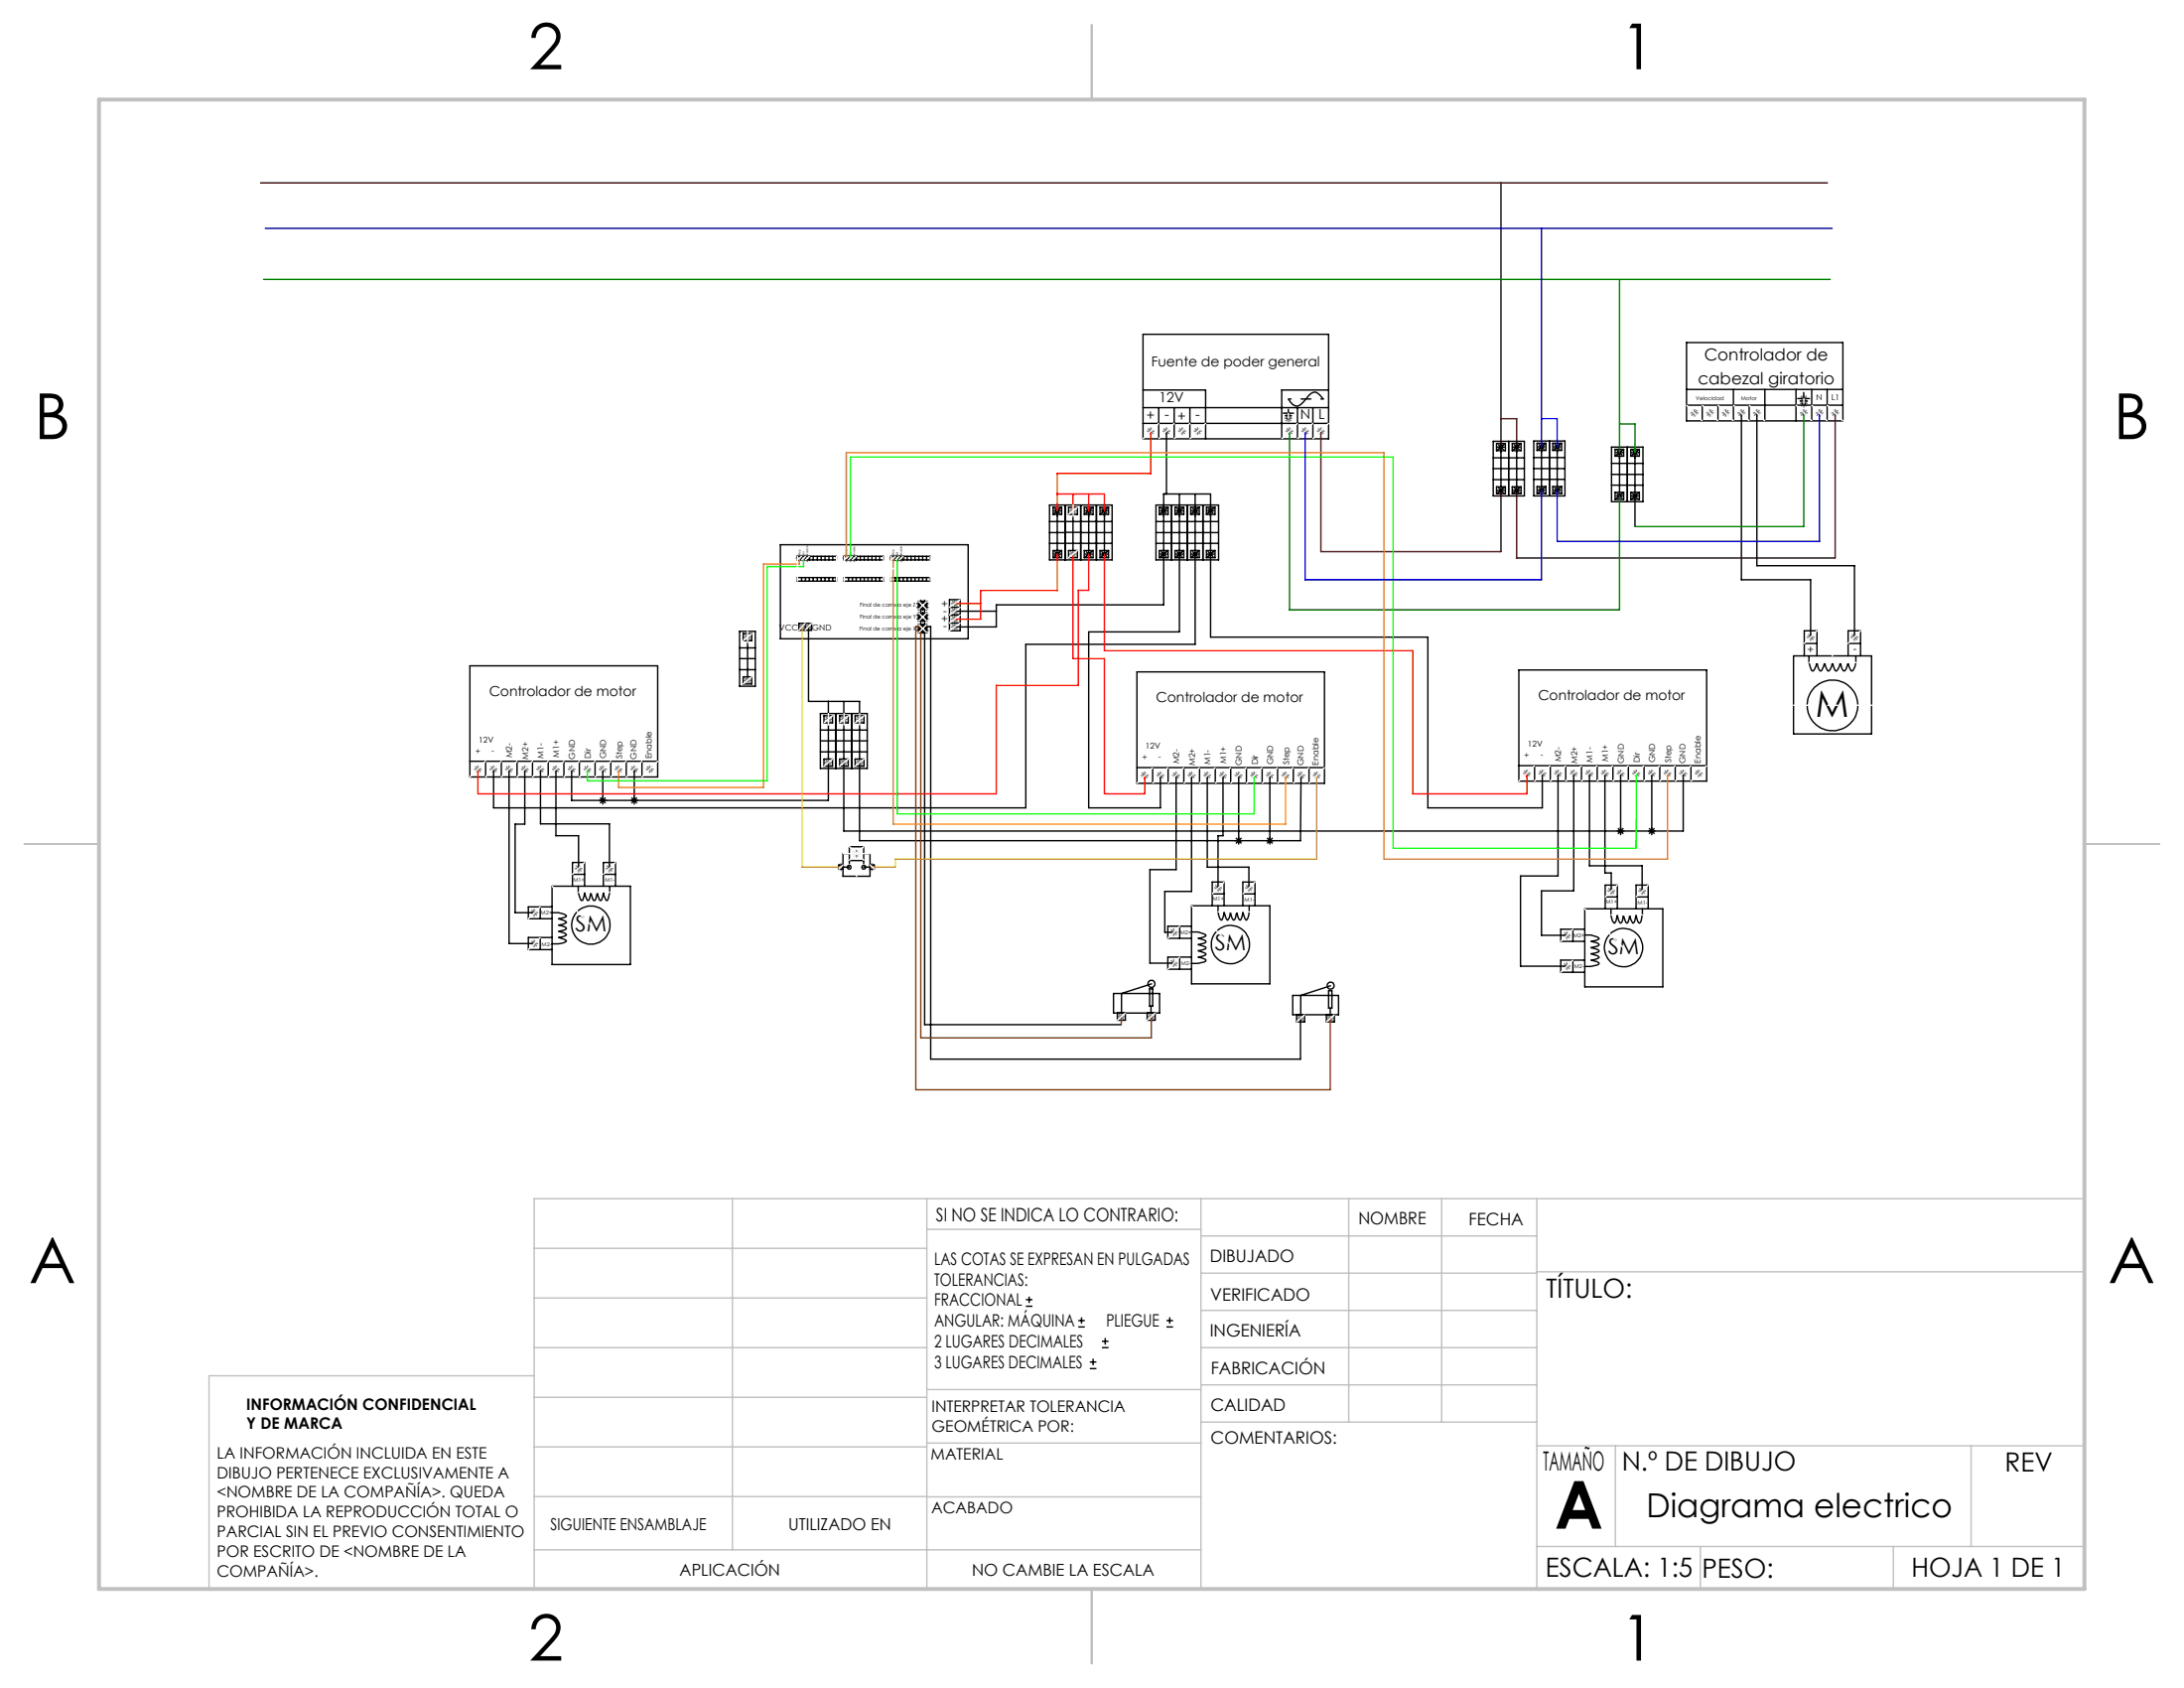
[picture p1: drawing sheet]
<svg xmlns="http://www.w3.org/2000/svg" width="279mm" height="216mm" viewBox="0 0 279 216" stroke-linecap="round" stroke-linejoin="round" font-family="sans-serif">
<g fill="none" stroke="#000" stroke-width=".18">
<path d="M146.2 52.1h23.8M146.2 42.8h23.8v13.3h-23.8zM146.2 54.2h23.8M146.2 49.9h8v6.2M148.2 52.1v4M149.2 55.1v8.1M150.2 52.1v4M152.2 52.1v4M164.2 52.8h1.3M164.5 53.2h.7M164.6 53.5h.4M164.8 52.4v.4"/>
<path d="M164.8 51a1.56 1.56 0 0 0 1.1 1 2.12 2.12 0 0 0 1.2-1.1 1.3 1.3 0 0 1 1.2-.7l.5 .3 .5 .5M166 52.1v4M168 52.1v4M170 49.9h-6v6.2M191 56.4h4v7h-4zM191 59.9h4M191.5 57.2h1M191.7 56.8l.7 .7M192 56.4v6.8M192.4 56.8l-.7 .7M192.6 56.7l-1.1 .9M192.6 56.7h-1.1v.9"/>
<path d="M192.6 56.7v.9h-1.1M193 56.4v7M193.5 57.2h1M193.7 56.8l.7 .7M194 56.4v6.8M194.4 56.8l-.7 .7M194.6 56.7h-1.1v.9M194.6 56.7v.9h-1.1M194.6 56.7l-1.1 .9M195 58.6h-4M196.2 56.4h4v7h-4zM196.2 59.9h4"/>
<path d="M196.2 58.5h4M196.7 57.2h1M196.8 56.8l.8 .7M197.2 56.4v6.8M197.6 56.8l-.8 .7M197.8 56.7l-1.2 .9M197.8 56.7h-1.2v.9M197.8 56.7v.9h-1.2M198.2 56.4v7M198.7 57.2h1M198.9 56.8l.7 .7M199.2 56.4v6.8"/>
<path d="M199.6 56.8l-.7 .7M199.8 56.7h-1.2v.9M199.8 56.7v.9h-1.2M199.8 56.7l-1.2 .9M206.2 57.2h4v7h-4zM206.7 57.9h1M206.8 57.5l.7 .7M207.2 57.2v6.7M207.5 57.5l-.7 .7M207.7 57.5l-1.1 .8M207.7 57.5h-1.1v.8M207.7 57.5v.8h-1.1"/>
<path d="M208.2 57.2v7M208.7 57.9h1M208.8 57.5l.7 .7M209.2 57.2v10.1M209.5 57.5l-.7 .7M209.7 57.5h-1.1v.8M209.7 57.5v.8h-1.1M209.7 57.5l-1.1 .8M210.2 59.3h-4M215.8 51.8h20M215.8 43.8h20v10h-20zM215.8 49.8h20"/>
<path d="M217.8 51.8v2M219.8 51.8v2M221.8 49.8v4M222.8 52.8v21.4h8.8v7.3M223.8 51.8v2M224.8 52.8v19.6h12.4v9.1M225.8 49.8v4M229.8 49.8v4M230 51h1.5M230.3 51.3h.9M230.5 51.6h.5M230.8 50.2v.8"/>
<path d="M231.8 49.8v4M233.8 49.8v4M99.8 69.7h24.1v12h-24.1zM102 71.2h5v.4h-5zM102 73.9h5v.4h-5zM102.2 79.7h1.6v.9h-1.6zM102.6 71.2v.4M102.6 73.9v.4M103 79.7v.9M103 71.2v.4M103 73.9v.4M103.5 71.2v.4"/>
<path d="M103.5 73.9v.4M104 71.2v.4M104 73.9v.4M104.6 71.2v.4M104.6 73.9v.4M105.1 71.2v.4M105.1 73.9v.4M105.6 71.2v.4M105.6 73.9v.4M106 71.2v.4M106 73.9v.4M106.5 71.2v.4"/>
<path d="M106.5 73.9v.4M108 71.2h5v.4h-5zM108 73.9h5v.4h-5zM108.5 71.2v.4M108.5 73.9v.4M109 71.2v.4M109 73.9v.4M109.5 71.2v.4M109.5 73.9v.4M110.1 71.2v.4M110.1 73.9v.4M110.6 71.2v.4"/>
<path d="M110.6 73.9v.4M111.1 71.2v.4M111.1 73.9v.4M111.5 71.2v.4M111.5 73.9v.4M112 71.2v.4M112 73.9v.4M112.5 71.2v.4M112.5 73.9v.4M114 71.2h5v.4h-5zM114 73.9h5v.4h-5zM114.5 71.2v.4"/>
<path d="M114.5 73.9v.4M115 71.2v.4M115 73.9v.4M115.5 71.2v.4M115.5 73.9v.4M116.1 71.2v.4M116.1 73.9v.4M116.6 71.2v.4M116.6 73.9v.4M117.1 71.2v.4M117.1 73.9v.4M117.3 77.2h1.5"/>
<path d="M117.3 77.7h1.5M117.3 78.7h1.5M117.3 79.2h1.5M117.4 76.8l1.2 1.2M117.4 77.3l.7 .7M117.4 78.3l1.2 1.2M117.4 78.8l.7 .7M117.4 79.8l1.2 1.2M117.5 76.9h1v1h-1zM117.5 78.4h1v1h-1zM117.5 79.9h1v1h-1zM117.5 78.9h1"/>
<path d="M117.5 77.4h1M117.5 71.2v.4M117.5 73.9v.4M117.8 76.7v4.4M117.9 76.8l.7 .7M117.9 78.3l.7 .7M117.9 79.8l.7 .7M118 76.9v1M118 78.4v1M118 79.9v1M118 71.2v.4M118 73.9v.4"/>
<path d="M118.1 76.8l-.7 .7M118.1 78.3l-.7 .7M118.1 79.8l-.7 .7M118.3 76.7v54.4h25.1M118.5 71.2v.4M118.5 73.9v.4M118.6 76.8l-1.2 1.2M118.6 77.3l-.7 .7M118.6 78.3l-1.2 1.2M118.6 78.8l-.7 .7M118.6 79.8l-1.2 1.2M121.5 77.7h1.3"/>
<path d="M121.5 78.7h1.3M121.5 79.7h1.3M121.5 76.7h1.3v4h-1.3zM122.1 78.2h5.4M134.3 64.6h8v7h-8zM134.3 66.7h8M134.3 68.1h2M134.3 69.5h8M134.8 65.3h1M134.8 70.9h1M134.9 65l.7 .7M134.9 70.5l.7 .7"/>
<path d="M135.3 64.6v6.8M135.6 65l-.7 .7M135.6 70.5l-.7 .7M135.8 70.4l-1.1 .9M135.8 64.9l-1.1 .9M135.8 64.9h-1.1v.9M135.8 64.9v.9h-1.1M135.8 70.4v.9h-1.1M135.8 70.4h-1.1v.9M136.3 64.6v7M136.7 64.9h1.1v.9h-1.1zM136.7 70.4h1.1v.9h-1.1z"/>
<path d="M137.3 65.8v4.6M138.3 68.1h4M138.3 64.6v7M138.8 65.3h1M138.8 70.9h1M138.9 65l.7 .7M138.9 70.5l.7 .7M139.3 64.6v6.8M139.6 65l-.7 .7M139.6 70.5l-.7 .7M139.8 70.4l-1.1 .9M139.8 64.9l-1.1 .9"/>
<path d="M139.8 64.9v.9h-1.1M139.8 70.4v.9h-1.1M139.8 64.9h-1.1v.9M139.8 70.4h-1.1v.9M140.3 64.6v7M140.8 65.3h1M140.8 70.9h1M140.9 65l.7 .7M140.9 70.5l.7 .7M141.3 64.6v6.8M141.6 65l-.7 .7M141.6 70.5l-.7 .7"/>
<path d="M141.8 70.4l-1.1 .9M141.8 64.9l-1.1 .9M141.8 64.9h-1.1v.9M141.8 64.9v.9h-1.1M141.8 70.4h-1.1v.9M141.8 70.4v.9h-1.1M147.9 64.6h8v7h-8zM147.9 66.7h8M147.9 68.1h8M147.9 69.5h8M148.4 65.3h1M148.4 70.9h1"/>
<path d="M148.5 65l.7 .7M148.5 70.5l.7 .7M149.2 65l-.7 .7M149.2 70.5l-.7 .7M149.4 70.4l-1.1 .9M149.4 64.9l-1.1 .9M149.4 64.9v.9h-1.1M149.4 70.4v.9h-1.1M149.4 64.9h-1.1v.9M149.4 70.4h-1.1v.9M149.9 64.6v7M150.4 65.3h1"/>
<path d="M150.4 70.9h1M150.5 65l.7 .7M150.5 70.5l.7 .7M150.9 63.2v17.6h-11.6v22.5h9.1v-4.1M151.2 65l-.7 .7M151.2 70.5l-.7 .7M151.4 70.4l-1.1 .9M151.4 64.9l-1.1 .9M151.4 64.9v.9h-1.1M151.4 70.4v.9h-1.1M151.4 64.9h-1.1v.9M151.4 70.4h-1.1v.9"/>
<path d="M151.9 64.6v7M152.4 65.3h1M152.4 70.9h1M152.5 65l.7 .7M152.5 70.5l.7 .7M152.9 63.2v19.2h-21.7v20.9h-68.1v-4.9M153.2 65l-.7 .7M153.2 70.5l-.7 .7M153.4 70.4l-1.1 .9M153.4 64.9l-1.1 .9M153.4 64.9h-1.1v.9M153.4 64.9v.9h-1.1"/>
<path d="M153.4 70.4h-1.1v.9M153.4 70.4v.9h-1.1M153.9 64.6v7M154.4 65.3h1M154.4 70.9h1M154.5 65l.7 .7M154.5 70.5l.7 .7M155.2 65l-.7 .7M155.2 70.5l-.7 .7M155.4 70.4l-1.1 .9M155.4 64.9l-1.1 .9M155.4 64.9h-1.1v.9"/>
<path d="M155.4 64.9v.9h-1.1M155.4 70.4h-1.1v.9M155.4 70.4v.9h-1.1M191 61.3h4M191.5 62.7h1M191.7 62.3l.7 .8M192.4 62.3l-.7 .8M192.6 62.3l-1.1 .8M192.6 62.3h-1.1v.8M192.6 62.3v.8h-1.1M193.5 62.7h1M193.7 62.3l.7 .8"/>
<path d="M194.4 62.3l-.7 .8M194.6 62.3v.8h-1.1M194.6 62.3h-1.1v.8M194.6 62.3l-1.1 .8M196.7 62.7h1M196.8 62.3l.8 .7M197.6 62.3l-.8 .7M197.8 62.2l-1.2 .9M197.8 62.2v.9h-1.2M197.8 62.2h-1.2v.9M198.7 62.7h1M198.9 62.3l.7 .7"/>
<path d="M199.6 62.3l-.7 .7M199.8 62.2v.9h-1.2M199.8 62.2h-1.2v.9M199.8 62.2l-1.2 .9M200.2 61.3h-4M206.2 62.1h4M206.7 63.4h1M206.8 63.1l.7 .7M207.5 63.1l-.7 .7M207.7 63l-1.1 .9M207.7 63h-1.1v.9M207.7 63v.9h-1.1"/>
<path d="M208.7 63.4h1M208.8 63.1l.7 .7M209.5 63.1l-.7 .7M209.7 63v.9h-1.1M209.7 63h-1.1v.9M209.7 63l-1.1 .9M210.2 60.7h-4M60.1 97.4h24M60.1 85.2h24v14.2h-24zM62.1 97.4v2M64.1 97.4v2M65.1 98.4v22.3h3.2"/>
<path d="M66.1 97.4v2M67.1 98.4v7h-1.2v11.3h2.4M68.1 97.4v2M69.1 98.4v7h8.9v5.7M70.1 97.4v2M71.1 98.4v8.5h2.9v4.2M72.1 97.4v2M74.1 97.4v2M76.1 97.4v2M77.1 98.4v4.5M78.1 97.4v2M80.1 97.4v2"/>
<path d="M81.1 98.4v4.5M82.1 97.4v2M94.6 80.8h2v7h-2zM94.6 82.9h2M94.6 85.7h2M95.1 81h1.1v1h-1.1zM95.1 86.6h1.1v.9h-1.1zM95.6 82v4.6M103.4 80.2v9.5h6.6v2.3M105 91.3h5.9v7h-5.9zM105 93.4h5.9M105 96.2h5.9"/>
<path d="M105.4 91.5h1.1v1h-1.1zM105.4 97.1h1.1v.9h-1.1zM106 97.5v4.9h-32.9v-4M106 89.7v2.3M106 92.5v4.6M107 91.3v7M107.4 91.5h1.1v1h-1.1zM107.4 97.1h1.1v.9h-1.1zM107.9 97.5v8.8h107.4v-7.4M107.9 89.7v2.3M108 92.5v4.6M109 91.3v7"/>
<path d="M109.4 91.5h1.1v1h-1.1zM109.4 97.1h1.1v.9h-1.1zM110 97.5v10h56.4v-8.3M110 92.5v4.6M117.3 80.2h1.8v55.3h47.3v-5.3M117.3 80.6h1.5M117.4 80.3l.7 .7M117.5 80.4h1M118.6 80.3l-.7 .7M122.1 80.2h5.4v-2.8h21.4v-14.2h6v18.3h27.8v21.8h14.6v-4.4M145.5 98.2h23.9M145.5 85.9h23.9v14.3h-23.9z"/>
<path d="M147.5 98.2v2M149.4 98.2v2M150.5 99.2v12h-3.4v12h3M151.4 98.2v2M152.4 99.2v14.8h-3.4v5.2h1.1M153.5 98.2v2M154.4 99.2v11.7h5.4v2.7M155.5 98.2v2M156.5 99.2v7.7h-.7v6.7M157.4 98.2v2M158.5 99.2v8.8M159.5 98.2v2"/>
<path d="M161.5 98.2v2M162.5 99.2v8.8M163.4 98.2v2M165.5 98.2v2M167.5 98.2v2M194.3 97.9h24M194.3 85.7h24v14.2h-24zM196.3 97.9v2M198.3 97.9v2M199.3 98.9v13.1h-4.8v11.6h5.9M200.3 97.9v2M201.3 98.9v15h-4.1v5.7h3.2"/>
<path d="M202.3 97.9v2M203.3 98.9v11.8h6.8v3.2M204.3 97.9v2M205.3 98.9v12.8h.8v2.2M206.3 97.9v2M207.3 98.9v7.9M208.3 97.9v2M210.3 97.9v2M211.3 98.9v7.9M212.3 97.9v2M214.3 97.9v2M216.3 97.9v2"/>
<path d="M229.4 83.9h10v10h-10zM230.8 83.9v-3.2h1.6v3.2M230.8 82.3h1.6M231.4 83.9a3.5 3.5 0 0 0 .4 1.9h.1a1.62 1.62 0 0 0 .5-1.1 1.33 1.33 0 0 0 .5 1.1 1.62 1.62 0 0 0 .5-1.1 1.46 1.46 0 0 0 .5 1.1 1.46 1.46 0 0 0 .5-1.1 1.46 1.46 0 0 0 .5 1.1 1.62 1.62 0 0 0 .5-1.1 1.33 1.33 0 0 0 .5 1.1 1.29 1.29 0 0 0 .5-1.1 1.46 1.46 0 0 0 .5 1.1 1.46 1.46 0 0 0 .5-1.1v-.8M236.4 83.9v-3.2h1.6v3.2M236.4 82.3h1.6M69.1 116v1.5M69.1 119.9v1.6M70.6 116.7a2.26 2.26 0 0 1 1.9 .5 1.4 1.4 0 0 1-1.1 .3 1.44 1.44 0 0 1 1.1 .5 1.4 1.4 0 0 1-1.1 .3 1.29 1.29 0 0 1 1.1 .4l-.3 .3-.8 .1a1.29 1.29 0 0 1 1.1 .5 1.4 1.4 0 0 1-1.1 .3 1.44 1.44 0 0 1 1.1 .5 1.4 1.4 0 0 1-1.1 .3h-.8M70.6 113.3h10v10.1h-10zM70.6 116h-3v1.5h3M70.6 119.9h-3v1.6h3"/>
<path d="M73.2 113.3v-3h1.6v3M73.2 111.8h1.6M74 113.3a3.4 3.4 0 0 0 .3 1.8l.1 .1a1.4 1.4 0 0 0 .4-1l.1 .4 .3 .6 .2-.3 .2-.7a1.29 1.29 0 0 0 .4 1l.2-.3 .2-.7a1.29 1.29 0 0 0 .4 1 1.4 1.4 0 0 0 .4-1l.3 .9h.2a3.9 3.9 0 0 0 .3-1.8M76.8 102l.7 .7M77.2 113.3v-3h1.5v3M77.2 111.8h1.5M77.5 102l-.7 .7M80.8 102l.7 .7M81.5 102l-.7 .7M107.8 110.9h.9M107.8 110.6h-.5v.6h.5M108.7 110.5v-2.2h1.8v2.2"/>
<path d="M108.7 109.2h-.9v2.9h3.5v-2.9h-.8M108.7 110.1h1.8M110.5 110.9h.8M111.3 110.6h.5v.6h-.5M150.9 118.5v1.5M152.4 119.2a3.4 3.4 0 0 1 1.8 .4l.1 .1a1.4 1.4 0 0 1-1.1 .3 1.29 1.29 0 0 1 1.1 .4l-.3 .3-.8 .1a1.29 1.29 0 0 1 1.1 .4 1.4 1.4 0 0 1-1.1 .4 1.44 1.44 0 0 1 1.1 .5 1.4 1.4 0 0 1-1.1 .3 1.29 1.29 0 0 1 1.1 .4l-.1 .1a3.9 3.9 0 0 1-1.8 .3M152.4 115.9h10.1v9.9h-10.1zM152.4 118.5h-3v1.5h3M155.1 115.9v-3.1h1.5v3.1M155.1 114.3h1.5M155.8 115.9a2.26 2.26 0 0 0 .4 1.8 1.4 1.4 0 0 0 .4-1 1.44 1.44 0 0 0 .5 1 1.4 1.4 0 0 0 .3-1 1.29 1.29 0 0 0 .4 1l.2-.3 .2-.7a1.29 1.29 0 0 0 .4 1 1.4 1.4 0 0 0 .4-1 1.44 1.44 0 0 0 .5 1 1.4 1.4 0 0 0 .3-1v-.8M158.1 107.2l.7 .7"/>
<path d="M158.8 107.2l-.7 .7M159 115.9v-3.1h1.5v3.1M159 114.3h1.5M162.1 107.2l.7 .7M162.8 107.2l-.7 .7M201.2 118.9v1.5M202.7 119.6a2.59 2.59 0 0 1 1.9 .5 1.41 1.41 0 0 1-1.1 .3 1.3 1.3 0 0 1 1.1 .4l-.3 .2-.8 .2a1.3 1.3 0 0 1 1.1 .4 1.41 1.41 0 0 1-1.1 .4l.8 .2 .3 .2a1.41 1.41 0 0 1-1.1 .4 1.3 1.3 0 0 1 1.1 .4l-.1 .1a3.8 3.8 0 0 1-1.8 .3M202.7 116.2h10v10h-10zM202.7 118.9h-3v1.5h3M205.4 116.2v-3h1.5v3M205.4 114.7h1.5M206.1 116.2a2.26 2.26 0 0 0 .4 1.9l.2-.3 .2-.7a1.29 1.29 0 0 0 .4 1 1.07 1.07 0 0 0 .4-1 1.44 1.44 0 0 0 .4 1 1.4 1.4 0 0 0 .4-1l.1 .4 .3 .6 .2-.3 .2-.7a1.29 1.29 0 0 0 .4 1 1.07 1.07 0 0 0 .4-1"/>
<path d="M207 105.9l.7 .7M207.7 105.9l-.7 .7M209.3 116.2v-3h1.6v3M209.3 114.7h1.6M210.1 116.2v.9M211 105.9l.7 .7M211.7 105.9l-.7 .7M142.5 127.1h5.8v2.5h-5.8zM142.9 129.6v.9h1.1v-.9M146.8 129.6v.9h1v-.9M147.1 126.5h.4v2.2h-.4zM147.2 128.7v.9"/>
<path d="M147.3 125.8l-3.8 1.3v2.5M150.9 122.4v1.6M152.4 122.4h-3v1.6h3M165.4 127.3h5.8v2.5h-5.8zM165.9 129.8v.9h1v-.9M169.7 129.8v.9h1v-.9M170 126.7h.4v2.2h-.4zM170.2 128.9v.9M170.2 126.1l-3.8 1.2v2.5M201.2 122.8v1.6M202.7 122.8h-3v1.6h3M131.2 167.1h.9"/>
<path d="M131.2 166.2h.9M131.7 165.8v.9M137.9 169.7h.9M137.9 168.9h.9M138.4 168.5v.8M139.4 175h.9M139.4 174.2h.9M139.8 173.8v.8M141 172.4h.8M141 171.6h.8M141.4 171.1v.9M149.2 169.7h.9"/>
<path d="M149.2 168.9h.9M149.6 168.5v.8"/>
<circle cx="234.4" cy="90.2" r="3.3"/>
<circle cx="75.6" cy="118.3" r="2.45"/>
<circle cx="108.7" cy="110.9" r=".24"/>
<circle cx="110.5" cy="110.9" r=".24"/>
<circle cx="147.3" cy="125.8" r=".45"/>
<circle cx="157.4" cy="120.8" r="2.45"/>
<circle cx="170.2" cy="126.1" r=".44"/>
<circle cx="207.7" cy="121.2" r="2.45"/>
</g>
<g fill="none" stroke="#808080" stroke-width=".18">
<path d="M146.7 55.1h1M146.9 54.8l.7 .7M147.2 54.6v1M147.6 54.8l-.7 .7M148.7 55.1h1M148.9 54.8l.7 .7M149.2 54.6v1M149.6 54.8l-.7 .7M150.7 55.1h1M150.9 54.8l.7 .7M151.2 54.6v1M151.6 54.8l-.7 .7"/>
<path d="M152.7 55.1h1M152.9 54.8l.7 .7M153.2 54.6v1M153.6 54.8l-.7 .7M164.3 53.2h1M164.3 53.5h1M164.5 52.8l.7 .7M164.5 53.2l.7 .7M164.5 55.1h1M164.6 54.8l.7 .7M164.8 52.7v1.3M165 54.6v1"/>
<path d="M165.2 52.8l-.7 .7M165.2 53.2l-.7 .7M165.3 54.8l-.7 .7M166.5 55.1h1M166.6 54.8l.7 .7M167 54.6v1M167.3 54.8l-.7 .7M168.5 55.1h1M168.6 54.8l.7 .7M169 54.6v1M169.3 54.8l-.7 .7M216.3 52.8h1"/>
<path d="M216.4 52.5l.7 .7M216.8 52.3v1M217.1 52.5l-.7 .7M218.3 52.8h1M218.4 52.5l.7 .7M218.8 52.3v1M219.1 52.5l-.7 .7M220.3 52.8h1M220.4 52.5l.7 .7M220.8 52.3v1M221.1 52.5l-.7 .7M222.2 52.8h1.1"/>
<path d="M222.4 52.5l.7 .7M222.8 52.3v1M223.1 52.5l-.7 .7M224.3 52.8h.9M224.4 52.5l.7 .7M224.8 52.3v1M225.1 52.5l-.7 .7M230.3 51h.9M230.3 51.3h.9M230.3 51.6h.9M230.3 52.8h1M230.4 50.6l.7 .7"/>
<path d="M230.4 50.9l.7 .7M230.4 51.3l.7 .7M230.4 52.5l.7 .7M230.8 50.5v1.6M230.8 52.3v1M231.1 50.6l-.7 .7M231.1 50.9l-.7 .7M231.1 51.3l-.7 .7M231.1 52.5l-.7 .7M232.3 52.8h1M232.4 52.5l.7 .7M232.8 52.3v1"/>
<path d="M233.1 52.5l-.7 .7M234.3 52.8h1M234.4 52.5l.7 .7M234.8 52.3v1M235.1 52.5l-.7 .7M101.8 71.4h2M101.9 71l.7 .7M102.3 70.9v1M102.3 79.8l.7 .7M102.4 71l.8 .7M102.6 71l-.7 .7M102.6 79.7v1"/>
<path d="M102.8 70.9v1M102.9 71l.7 .7M103 79.8l-.7 .7M103.1 79.8l.7 .7M103.2 71l-.8 .7M103.3 70.9v1M103.4 79.7v1M103.6 71l-.7 .7M103.8 79.8l-.7 .7M107.8 71.4h2M107.9 71l.7 .7M108.3 70.9v1"/>
<path d="M108.4 71l.7 .7M108.6 71l-.7 .7M108.8 70.9v1M108.9 71l.7 .7M109.1 71l-.7 .7M109.3 70.9v1M109.6 71l-.7 .7M113.8 71.4h2M113.9 71l.7 .7M114.3 70.9v1M114.4 71l.7 .7M114.6 71l-.7 .7"/>
<path d="M114.8 70.9v1M114.9 71l.7 .7M115.1 71l-.7 .7M115.3 70.9v1M115.6 71l-.7 .7M121.6 77.2h1.1M121.6 78.2h1.1M121.6 79.2h1.1M121.8 76.8l.7 .7M121.8 77.8l.7 .7M121.8 78.8l.7 .8M121.8 79.8l.7 .7"/>
<path d="M122.1 76.7v4M122.5 76.8l-.7 .7M122.5 77.8l-.7 .7M122.5 78.8l-.7 .8M122.5 79.8l-.7 .7M136.8 65.3h1M136.8 70.9h1M136.9 65l.7 .7M136.9 70.5l.7 .7M137.3 64.8v1.1M137.3 70.4v1M137.6 65l-.7 .7"/>
<path d="M137.6 70.5l-.7 .7M60.6 98.4h1M60.8 98l.7 .7M61.1 97.9v1M61.5 98l-.7 .7M62.6 98.4h1M62.8 98l.7 .7M63.1 97.9v1M63.5 98l-.7 .7M64.6 98.4h1M64.8 98l.7 .7M65.1 97.9v1"/>
<path d="M65.5 98l-.7 .7M66.6 98.4h1M66.8 98l.7 .7M67.1 97.9v1M67.5 98l-.7 .7M68.6 98.4h1M68.8 98l.7 .7M69.1 97.9v1M69.5 98l-.7 .7M70.6 98.4h1M70.8 98l.7 .7M71.1 97.9v1"/>
<path d="M71.5 98l-.7 .7M72.6 98.4h1M72.8 98l.7 .7M73.1 97.9v1M73.5 98l-.7 .7M74.6 98.4h1M74.8 98l.7 .7M75.1 97.9v1M75.5 98l-.7 .7M76.6 98.4h1M76.8 98l.7 .7M77.1 97.9v1"/>
<path d="M77.5 98l-.7 .7M78.6 98.4h1M78.8 98l.7 .7M79.1 97.9v1M79.5 98l-.7 .7M80.6 98.4h1M80.8 98l.7 .7M81.1 97.9v1M81.5 98l-.7 .7M82.6 98.4h1M82.8 98l.7 .7M83.1 97.9v1"/>
<path d="M83.5 98l-.7 .7M95.1 81.5h1M95.1 87h1M95.3 81.1l.7 .7M95.3 86.7l.7 .7M95.6 81v1M95.6 86.5v1M96 81.1l-.7 .7M96 86.7l-.7 .7M102.1 80.2h1.8M105.4 92h1.1M105.4 97.5h1.1"/>
<path d="M105.6 91.7l.7 .7M105.6 97.2l.7 .7M106 91.5v1M106 97v1M106.3 91.7l-.7 .7M106.3 97.2l-.7 .7M107.5 92h.9M107.5 97.5h.9M107.6 91.7l.7 .7M107.6 97.2l.7 .7M108 91.5v1M108 97v1"/>
<path d="M108.3 91.7l-.7 .7M108.3 97.2l-.7 .7M109.5 92h1M109.5 97.5h1M109.6 91.7l.7 .7M109.6 97.2l.7 .7M110 91.5v1M110 97v1M110.3 91.7l-.7 .7M110.3 97.2l-.7 .7M121.6 80.2h1.1M145.9 99.2h1.1"/>
<path d="M146.1 98.8l.7 .7M146.4 98.7v1M146.8 98.8l-.7 .7M148 99.2h.9M148.1 98.8l.7 .7M148.4 98.7v1M148.8 98.8l-.7 .7M150 99.2h1M150.1 98.8l.7 .7M150.5 98.7v1M150.8 98.8l-.7 .7M151.9 99.2h1.1"/>
<path d="M152.1 98.8l.7 .7M152.4 98.7v1M152.8 98.8l-.7 .7M154 99.2h.9M154.1 98.8l.7 .7M154.4 98.7v1M154.8 98.8l-.7 .7M156 99.2h1M156.1 98.8l.7 .7M156.5 98.7v1M156.8 98.8l-.7 .7M157.9 99.2h1.1"/>
<path d="M158.1 98.8l.7 .7M158.5 98.7v1M158.8 98.8l-.7 .7M159.9 99.2h1M160.1 98.8l.7 .7M160.4 98.7v1M160.8 98.8l-.7 .7M162 99.2h.9M162.1 98.8l.7 .7M162.5 98.7v1M162.8 98.8l-.7 .7M163.9 99.2h1.1"/>
<path d="M164.1 98.8l.7 .7M164.5 98.7v1M164.8 98.8l-.7 .7M165.9 99.2h1.1M166.1 98.8l.7 .7M166.4 98.7v1M166.8 98.8l-.7 .7M168 99.2h.9M168.1 98.8l.7 .7M168.5 98.7v1M168.8 98.8l-.7 .7M194.8 98.9h1"/>
<path d="M195 98.6l.7 .7M195.3 98.4v1M195.7 98.6l-.7 .7M196.8 98.9h1M197 98.6l.7 .7M197.3 98.4v1M197.7 98.6l-.7 .7M198.8 98.9h1M199 98.6l.7 .7M199.3 98.4v1M199.7 98.6l-.7 .7M200.8 98.9h1"/>
<path d="M201 98.6l.7 .7M201.3 98.4v1M201.7 98.6l-.7 .7M202.8 98.9h1M203 98.6l.7 .7M203.3 98.4v1M203.7 98.6l-.7 .7M204.8 98.9h1M205 98.6l.7 .7M205.3 98.4v1M205.7 98.6l-.7 .7M206.8 98.9h1"/>
<path d="M207 98.6l.7 .7M207.3 98.4v1M207.7 98.6l-.7 .7M208.8 98.9h1M209 98.6l.7 .7M209.3 98.4v1M209.7 98.6l-.7 .7M210.8 98.9h1M211 98.6l.7 .7M211.3 98.4v1M211.7 98.6l-.7 .7M212.8 98.9h1"/>
<path d="M213 98.6l.7 .7M213.3 98.4v1M213.7 98.6l-.7 .7M214.8 98.9h1M215 98.6l.7 .7M215.3 98.4v1M215.7 98.6l-.7 .7M216.8 98.9h1M217 98.6l.7 .7M217.3 98.4v1M217.7 98.6l-.7 .7M231.1 81.5h1"/>
<path d="M231.3 81.1l.7 .7M231.6 81v1M232 81.1l-.7 .7M236.7 81.5h1M236.9 81.1l.7 .7M237.2 81v1M237.6 81.1l-.7 .7M67.8 116.7h1.1M68 116.4l.7 .7M68.3 116.2v1.1M68.7 116.4l-.7 .7M73.5 111.1h1"/>
<path d="M73.7 110.7l.7 .7M74 110.6v1M74.4 110.7l-.7 .7M77.5 111.1h1M77.6 110.7l.7 .7M78 110.6v1M78.3 110.7l-.7 .7M107.1 110.9h1M107.2 110.6l.8 .7M107.6 110.4v1M108 110.6l-.8 .7M109.1 109.2h1"/>
<path d="M109.2 108.8l.7 .7M109.6 108.7v1M109.9 108.8l-.7 .7M111.1 110.9h.9M111.2 110.6l.7 .7M111.5 110.4v1M111.9 110.6l-.7 .7M149.6 119.2h1.1M149.8 118.9l.7 .7M150.1 118.7v1M150.5 118.9l-.7 .7M155.3 113.6h1.1"/>
<path d="M155.5 113.2l.7 .7M155.8 113.1v1M156.2 113.2l-.7 .7M159.3 113.6h1M159.4 113.2l.7 .7M159.8 113.1v1M160.1 113.2l-.7 .7M200 119.6h.9M200.1 119.3l.7 .7M200.4 119.1v1M200.8 119.3l-.7 .7M205.6 113.9h1"/>
<path d="M205.8 113.6l.7 .7M206.1 113.5v.9M206.5 113.6l-.7 .7M209.6 113.9h1M209.7 113.6l.7 .7M210.1 113.5v.9M210.4 113.6l-.7 .7M67.8 120.7h1.1M68 120.3l.7 .7M68.3 120.2v1M68.7 120.3l-.7 .7M142.9 130h1.1"/>
<path d="M143.1 129.7l.7 .7M143.4 129.5v1M143.8 129.7l-.7 .7M146.8 130h1M146.9 129.7l.7 .7M147.3 129.5v1M147.6 129.7l-.7 .7M149.6 123.2h1.1M149.8 122.8l.7 .7M150.1 122.7v1M150.5 122.8l-.7 .7M165.9 130.2h1"/>
<path d="M166 129.9l.7 .7M166.4 129.8v.9M166.7 129.9l-.7 .7M169.7 130.2h1M169.8 129.9l.7 .7M170.2 129.8v.9M170.5 129.9l-.7 .7M200 123.6h.9M200.1 123.2l.7 .7M200.4 123.1v1M200.8 123.2l-.7 .7"/>
</g>
<path d="M164.8 51h4.5" fill="none" stroke="#000" stroke-width=".18" stroke-dasharray="15.2 1.3 1.3 1.3" stroke-dashoffset="14.9"/>
<path d="M138.3 68.1h-2M96.6 84.2h-2M107 94.8h-2M109 94.8h-2M111 94.8h-2" fill="none" stroke="#000" stroke-width=".18" stroke-dasharray="15.2 1.3 1.3 1.3"/>
<path d="M33.3 23.4h200.5M192 23.4v33.8M169 55.1v15.5h23v-7.9M192 53.6h2v3.6M234.8 52.8v18.6h-40.8v-8.7" fill="none" stroke="#400000" stroke-width=".18"/>
<path d="M147.2 55.1v5.5h-11.9v4.7M122.1 77.2h3.3M135.3 70.9v4.6h-9.9v3.7h-3.3M135.3 63.2h6v2.1M137.3 63.2v2.1M137.3 70.9v13.3h4v17.3h5.1v-2.3M139.3 63.2v2.1M139.3 70.9v4.6h-1.4v12.2h-10.4v13.8h-66.4v-3.1M141.3 70.9v12.3h39.4v18.3h14.6v-2.6" fill="none" stroke="#f00" stroke-width=".18"/>
<path d="M117.8 80.6v52.2h29.5v-2.8M117.8 80.2h-.6v59.2h53v-9.2M143.4 130v1.1" fill="none" stroke="#804000" stroke-width=".18"/>
<path d="M33.7 35.7h200.4M207.2 35.7v22.2M165 55.1v22.9h42.2v-14.6M207.2 54.2h2v3.7M230.8 52.8v14.5h-21.6" fill="none" stroke="#008000" stroke-width=".18"/>
<path d="M102.3 71.4v.7h-4.6v28.6h-18.6v-2.3M108.3 71.4v-13.5h68.8v52h36.2v-11M114.3 71.4v34h50.2v-6.2" fill="none" stroke="#ff8000" stroke-width=".18"/>
<path d="M102.6 80.2v30.7h5M168.5 99.2v10.7h-54v1h-3" fill="none" stroke="#d7d700" stroke-width=".18"/>
<path d="M102.8 71.4v1.1h-4.7v27.4h-23v-1.5M108.8 71.4v-12.9h69.4v50h31.1v-9.6M114.8 71.4v32.7h45.6v-4.9" fill="none" stroke="#0f0" stroke-width=".18"/>
<g fill="none" stroke="#c0c0c0" stroke-width=".18">
<path d="M68.3 159.7h50.3M93.7 153.3v44.9M118.6 153.3v49.9M118.6 157.2h35M153.6 153.3v49.9M153.6 158.1h43M172.5 153.3v28.6M184.4 153.3v28.6M196.6 153.3v49.9M266.7 153.3h-198.4v49.9M68.3 178.7h50.3M68.3 172.4h50.3"/>
<path d="M68.3 166h50.3M68.3 176h-41.6v27.2M118.6 177.7h35M153.6 167.6h43M153.6 162.8h43M153.6 172.4h43M153.6 177.1h43M196.6 162.7h70.1M68.3 198.2h85.3M68.3 185.1h50.3M68.3 191.4h50.3M118.6 191.5h35"/>
<path d="M118.6 184.6h35M153.6 181.9h43M196.6 197.8h70.1M196.6 184.9h70.1M206.7 184.9v12.9M217.5 197.8v5.4M242.2 197.8v5.4M252.2 184.9v12.9"/>
</g>
<path d="M139.7 3.2v9.5M3.1 107.9h9.6M266.7 107.9h9.5M139.7 203.2v9.6" fill="none" stroke="#c0c0c0" stroke-width=".25"/>
<path d="M12.7 12.7h254v190.5h-254z" fill="none" stroke="#c0c0c0" stroke-width=".5"/>
<path d="M33.9 29.2h200.5M197.2 29.2v27.9M167 55.1v19.1h30.2v-11.5M197.2 53.6h2v3.5M232.8 52.8v16.5h-33.6v-6.6" fill="none" stroke="#00f" stroke-width=".18"/>
<g fill="none" stroke="#fff" stroke-width=".18" stroke-dasharray="15.2 1.3 1.3 1.3">
<path d="M230.8 51v.6M102 71.1v3.2M107 71.1v3.2M108 71.1v3.2M113 71.1v3.2M114 71.1v3.2M119 71.1v3.2M137.3 64.6v1.5M95.6 80.7v1.5M106 91.3v1.4M108 91.3v1.4M110 91.3v1.4"/>
<path d="M108.7 110l1.8-1.7M108.7 108.3l1.8 1.7"/>
</g>
<path d="M102 72.7h5M108 72.7h5M114 72.7h5" fill="none" stroke="#fff" stroke-width=".18" stroke-dasharray="15.2 1.3 1.3 1.3" stroke-dashoffset="14.6"/>
<path d="M229.5 90.2h10" fill="none" stroke="#fff" stroke-width=".18" stroke-dasharray="15.2 1.3 1.3 1.3" stroke-dashoffset="12.1"/>
<path d="M78 114.1h-4M159.8 116.6h-4M210.1 117h-4" fill="none" stroke="#fff" stroke-width=".18" stroke-dasharray="15.2 1.3 1.3 1.3" stroke-dashoffset="15.1"/>
<path d="M76 114.1v-3.8M157.8 116.6v-3.8M208.1 117v-3.8" fill="none" stroke="#fff" stroke-width=".18" stroke-dasharray="15.2 1.3 1.3 1.3" stroke-dashoffset="15.2"/>
<g fill="none" stroke="#fff" stroke-width=".18">
<path d="M148.2 54.2l-2 1.9M150.2 54.2l-2 1.9M152.2 54.2l-2 1.9M154.2 54.2l-2 1.9M164.8 52.8v.7M166 54.2l-2 1.9M168 54.2l-2 1.9M170 54.2l-2 1.9M215.8 51.8l2 2M217.8 51.8l2 2M219.8 51.8l2 2M221.8 51.8l2 2"/>
<path d="M223.8 51.8l2 2M229.8 51.8l2 2M231.8 51.8l2 2M233.8 51.8l2 2M102.6 71.2l-.6 .4M103 79.7l-.8 .9M103 71.2l-.4 .4M103.5 71.2l-.5 .4M103.8 79.7l-.8 .9M108.5 71.2l-.5 .4M109 71.2l-.5 .4M109.5 71.2l-.5 .4"/>
<path d="M114.5 71.2l-.5 .4M115 71.2l-.5 .4M115.5 71.2l-.5 .4M117.5 76.9l1 1M117.5 78.4l1 1M117.5 79.9l1 1M118.5 76.9l-1 1M118.5 78.4l-1 1M118.5 79.9l-1 1M122.8 76.7l-1.3 1M122.8 77.7l-1.3 1M122.8 78.7l-1.3 1"/>
<path d="M122.8 79.7l-1.3 1M137.8 70.4l-1.1 .9M137.8 64.9l-1.1 .9M62.1 97.4l-2 2M64.1 97.4l-2 2M66.1 97.4l-2 2M68.1 97.4l-2 2M70.1 97.4l-2 2M72.1 97.4l-2 2M74.1 97.4l-2 2M76.1 97.4l-2 2M78.1 97.4l-2 2"/>
<path d="M80.1 97.4l-2 2M82.1 97.4l-2 2M84.1 97.4l-2 2M96.2 86.6l-1.1 .9M96.2 81l-1.1 1M106.5 97.1l-1.1 .9M106.5 91.5l-1.1 1M108.5 97.1l-1.1 .9M108.5 91.5l-1.1 1M110.5 97.1l-1.1 .9M110.5 91.5l-1.1 1M147.5 98.2l-2 2"/>
<path d="M149.4 98.2l-1.9 2M151.4 98.2l-2 2M153.5 98.2l-2.1 2M155.5 98.2l-2 2M157.4 98.2l-1.9 2M159.5 98.2l-2.1 2M161.5 98.2l-2 2M163.4 98.2l-1.9 2M165.5 98.2l-2.1 2M167.5 98.2l-2 2M169.4 98.2l-1.9 2M196.3 97.9l-2 2"/>
<path d="M198.3 97.9l-2 2M200.3 97.9l-2 2M202.3 97.9l-2 2M204.3 97.9l-2 2M206.3 97.9l-2 2M208.3 97.9l-2 2M210.3 97.9l-2 2M212.3 97.9l-2 2M214.3 97.9l-2 2M216.3 97.9l-2 2M218.3 97.9l-2 2M231.4 84.7h6"/>
<path d="M232.4 80.7l-1.6 1.6M234.4 80.7v3.2M238 80.7l-1.6 1.6M69.1 116l-1.5 1.5M69.1 119.9l-1.5 1.6M70.6 113.3l5 5M74.8 110.3l-1.6 1.5M78.7 110.3l-1.5 1.5M107.8 109.2h3.5M107.8 110.6l-.5 .6M109.6 110.9v1.2M111.3 110.6l.5 .6"/>
<path d="M150.9 118.5l-1.5 1.5M152.4 115.9l5 4.9M156.6 112.8l-1.5 1.5M160.5 112.8l-1.5 1.5M201.2 118.9l-1.5 1.5M202.7 116.2l5 5M206.9 113.2l-1.5 1.5M210.9 113.2l-1.6 1.5M144 129.6l-1.1 .9M147.8 129.6l-1 .9M150.9 122.4l-1.5 1.6M166.9 129.8l-1 .9"/>
<path d="M170.7 129.8l-1 .9M201.2 122.8l-1.5 1.6"/>
</g>
<text font-size="8.5" x="198.9" y="195.5">A</text>
<g font-size="8.1">
<text x="67.6" y="8.9">2</text>
<text x="207.3" y="8.9">1</text>
<text x="4.4" y="56.2">B</text>
<text x="270.4" y="56.2">B</text>
<text x="3.7" y="164.1">A</text>
<text x="269.7" y="164.1">A</text>
<text x="67.6" y="212.4">2</text>
<text x="207.3" y="212.4">1</text>
</g>
<text font-size="4.7" x="232.3" y="91.7">M</text>
<text font-size="4.2" x="210.6" y="194">Diagrama electrico</text>
<g font-size="3.4">
<text x="197.8" y="166">TÍTULO:</text>
<text x="197.4" y="188.1">TAMAÑO</text>
<text x="207.5" y="188.1">N.º DE DIBUJO</text>
<text x="256.5" y="188.2">REV</text>
<text x="197.7" y="201.7">ESCALA: 1:5</text>
<text x="217.7" y="201.8">PESO:</text>
<text x="244.5" y="201.7">HOJA 1 DE 1</text>
</g>
<g font-size="2.8">
<text x="73.6" y="119.1">SM</text>
<text x="155.4" y="121.6">SM</text>
<text x="205.7" y="122">SM</text>
</g>
<text font-size="2.4" x="119.8" y="156.2">SI NO SE INDICA LO CONTRARIO:</text>
<g font-size="2.2">
<text x="119.5" y="161.8">LAS COTAS SE EXPRESAN EN PULGADAS</text>
<text x="154.8" y="161.4">DIBUJADO</text>
<text x="173.8" y="156.6">NOMBRE</text>
<text x="187.9" y="156.7">FECHA</text>
<text x="119.5" y="164.4">TOLERANCIAS:</text>
<text x="119.5" y="167.1">FRACCIONAL</text>
<text x="154.9" y="166.3">VERIFICADO</text>
<text x="119.5" y="169.7">ANGULAR: MÁQUINA</text>
<text x="119.5" y="172.4">2 LUGARES DECIMALES</text>
<text x="141.5" y="169.7">PLIEGUE</text>
<text x="154.8" y="171">INGENIERÍA</text>
<text x="119.5" y="175">3 LUGARES DECIMALES</text>
<text x="154.9" y="175.7">FABRICACIÓN</text>
<text x="154.9" y="180.4">CALIDAD</text>
<text x="154.9" y="184.6">COMENTARIOS:</text>
</g>
<g font-size="2.1">
<text x="218" y="46.1">Controlador de</text>
<text x="217.2" y="49.2">cabezal giratorio</text>
<text x="70.4" y="195.7">SIGUIENTE ENSAMBLAJE</text>
<text x="100.9" y="195.7">UTILIZADO EN</text>
<text x="86.9" y="201.5">APLICACIÓN</text>
<text x="124.3" y="201.6">NO CAMBIE LA ESCALA</text>
</g>
<g font-size="2">
<text x="31.5" y="180.3">INFORMACIÓN CONFIDENCIAL</text>
<text x="31.5" y="182.8">Y DE MARCA</text>
<text x="119.2" y="180.6">INTERPRETAR TOLERANCIA</text>
<text x="119.2" y="183.1">GEOMÉTRICA POR:</text>
<text x="27.8" y="186.5">LA INFORMACIÓN INCLUIDA EN ESTE</text>
<text x="27.8" y="189">DIBUJO PERTENECE EXCLUSIVAMENTE A</text>
<text x="27.8" y="191.6">&lt;NOMBRE DE LA COMPAÑÍA&gt;. QUEDA</text>
<text x="119.1" y="186.7">MATERIAL</text>
<text x="27.8" y="194.1">PROHIBIDA LA REPRODUCCIÓN TOTAL O</text>
<text x="27.8" y="196.6">PARCIAL SIN EL PREVIO CONSENTIMIENTO</text>
<text x="119.2" y="193.5">ACABADO</text>
<text x="27.8" y="199.1">POR ESCRITO DE &lt;NOMBRE DE LA</text>
<text x="27.8" y="201.7">COMPAÑÍA&gt;.</text>
</g>
<g font-size="1.8">
<text x="147.3" y="46.8">Fuente de poder general</text>
<text x="146.7" y="53.7">+</text>
<text x="148.3" y="51.4">12V</text>
<text x="149" y="53.6">-</text>
<text x="150.6" y="53.8">+</text>
<text x="152.9" y="53.6">-</text>
<text x="166.4" y="53.6">N</text>
<text x="168.7" y="53.6">L</text>
<text x="62.6" y="89">Controlador de motor</text>
<text x="147.9" y="89.8">Controlador de motor</text>
<text x="196.8" y="89.6">Controlador de motor</text>
</g>
<g font-size="1.4">
<text x="120.4" y="77.7">+</text>
<text x="120.4" y="79.6">+</text>
<text x="120.7" y="80.5">-</text>
<text x="120.7" y="78.6">-</text>
<text x="231.2" y="83.5">+</text>
<text x="237.1" y="83.4">-</text>
</g>
<g font-size="1.1">
<text x="232.3" y="51.2">N</text>
<text x="234.3" y="51.2">L1</text>
<text x="99.7" y="80.6">VCC</text>
<text x="103.9" y="80.6">GND</text>
<text x="61.2" y="94.9">12V</text>
<text x="146.6" y="95.7">12V</text>
<text x="195.4" y="95.5">12V</text>
<text x="61.5" y="96.4" transform="rotate(-90 61.5 96.4)">+</text>
<text x="62.9" y="96.4">-</text>
<text x="65.5" y="96.9" transform="rotate(-90 65.5 96.9)">M2-</text>
<text x="67.6" y="97.1" transform="rotate(-90 67.6 97.1)">M2+</text>
<text x="69.5" y="97" transform="rotate(-90 69.5 97)">M1-</text>
<text x="71.5" y="96.9" transform="rotate(-90 71.5 96.9)">M1+</text>
<text x="73.5" y="97.1" transform="rotate(-90 73.5 97.1)">GND</text>
<text x="75.6" y="97" transform="rotate(-90 75.6 97)">Dir</text>
<text x="77.5" y="97" transform="rotate(-90 77.5 97)">GND</text>
<text x="79.6" y="97" transform="rotate(-90 79.6 97)">Step</text>
<text x="81.4" y="97.1" transform="rotate(-90 81.4 97.1)">GND</text>
<text x="83.4" y="97.1" transform="rotate(-90 83.4 97.1)">Enable</text>
<text x="146.8" y="97.2" transform="rotate(-90 146.8 97.2)">+</text>
<text x="148.2" y="97.2">-</text>
<text x="150.8" y="97.7" transform="rotate(-90 150.8 97.7)">M2-</text>
<text x="152.9" y="97.9" transform="rotate(-90 152.9 97.9)">M2+</text>
<text x="154.8" y="97.8" transform="rotate(-90 154.8 97.8)">M1-</text>
<text x="156.9" y="97.7" transform="rotate(-90 156.9 97.7)">M1+</text>
<text x="158.9" y="97.9" transform="rotate(-90 158.9 97.9)">GND</text>
<text x="160.9" y="97.8" transform="rotate(-90 160.9 97.8)">Dir</text>
<text x="162.9" y="97.8" transform="rotate(-90 162.9 97.8)">GND</text>
<text x="164.9" y="97.8" transform="rotate(-90 164.9 97.8)">Step</text>
<text x="166.8" y="97.9" transform="rotate(-90 166.8 97.9)">GND</text>
<text x="168.7" y="97.9" transform="rotate(-90 168.7 97.9)">Enable</text>
<text x="195.7" y="96.9" transform="rotate(-90 195.7 96.9)">+</text>
<text x="197.1" y="96.9">-</text>
<text x="199.7" y="97.5" transform="rotate(-90 199.7 97.5)">M2-</text>
<text x="201.8" y="97.6" transform="rotate(-90 201.8 97.6)">M2+</text>
<text x="203.7" y="97.5" transform="rotate(-90 203.7 97.5)">M1-</text>
<text x="205.7" y="97.4" transform="rotate(-90 205.7 97.4)">M1+</text>
<text x="207.7" y="97.6" transform="rotate(-90 207.7 97.6)">GND</text>
<text x="209.8" y="97.6" transform="rotate(-90 209.8 97.6)">Dir</text>
<text x="211.7" y="97.6" transform="rotate(-90 211.7 97.6)">GND</text>
<text x="213.8" y="97.6" transform="rotate(-90 213.8 97.6)">Step</text>
<text x="215.6" y="97.6" transform="rotate(-90 215.6 97.6)">GND</text>
<text x="217.6" y="97.6" transform="rotate(-90 217.6 97.6)">Enable</text>
</g>
<g font-size=".7">
<text x="217" y="51.2">Velocidad</text>
<text x="222.7" y="51.2">Motor</text>
<text x="110" y="77.6">Final de carrera eje Z</text>
<text x="110" y="80.6">Final de carrera eje X</text>
<text x="110" y="79.1">Final de carrera eje Y</text>
<text x="73.3" y="112.7">M1+</text>
<text x="77.4" y="112.8">M1-</text>
<text x="69.2" y="117">M2+</text>
<text x="151" y="119.5">M2+</text>
<text x="155.1" y="115.2">M1+</text>
<text x="159.2" y="115.3">M1-</text>
<text x="201.3" y="119.9">M2+</text>
<text x="205.4" y="115.6">M1+</text>
<text x="209.5" y="115.7">M1-</text>
<text x="69.3" y="121">M2-</text>
<text x="151.1" y="123.5">M2-</text>
<text x="201.4" y="123.9">M2-</text>
</g>
<g font-size=".4">
<text x="102.4" y="71" transform="rotate(-90 102.4 71)">Step</text>
<text x="102.9" y="71" transform="rotate(-90 102.9 71)">Dir</text>
<text x="103.4" y="71" transform="rotate(-90 103.4 71)">Enable</text>
<text x="108.4" y="71.1" transform="rotate(-90 108.4 71.1)">Step</text>
<text x="108.9" y="71.1" transform="rotate(-90 108.9 71.1)">Dir</text>
<text x="109.4" y="71.1" transform="rotate(-90 109.4 71.1)">Enable</text>
<text x="114.4" y="71" transform="rotate(-90 114.4 71)">Step</text>
<text x="114.9" y="71" transform="rotate(-90 114.9 71)">Dir</text>
<text x="115.4" y="71" transform="rotate(-90 115.4 71)">Enable</text>
</g>
</svg>
